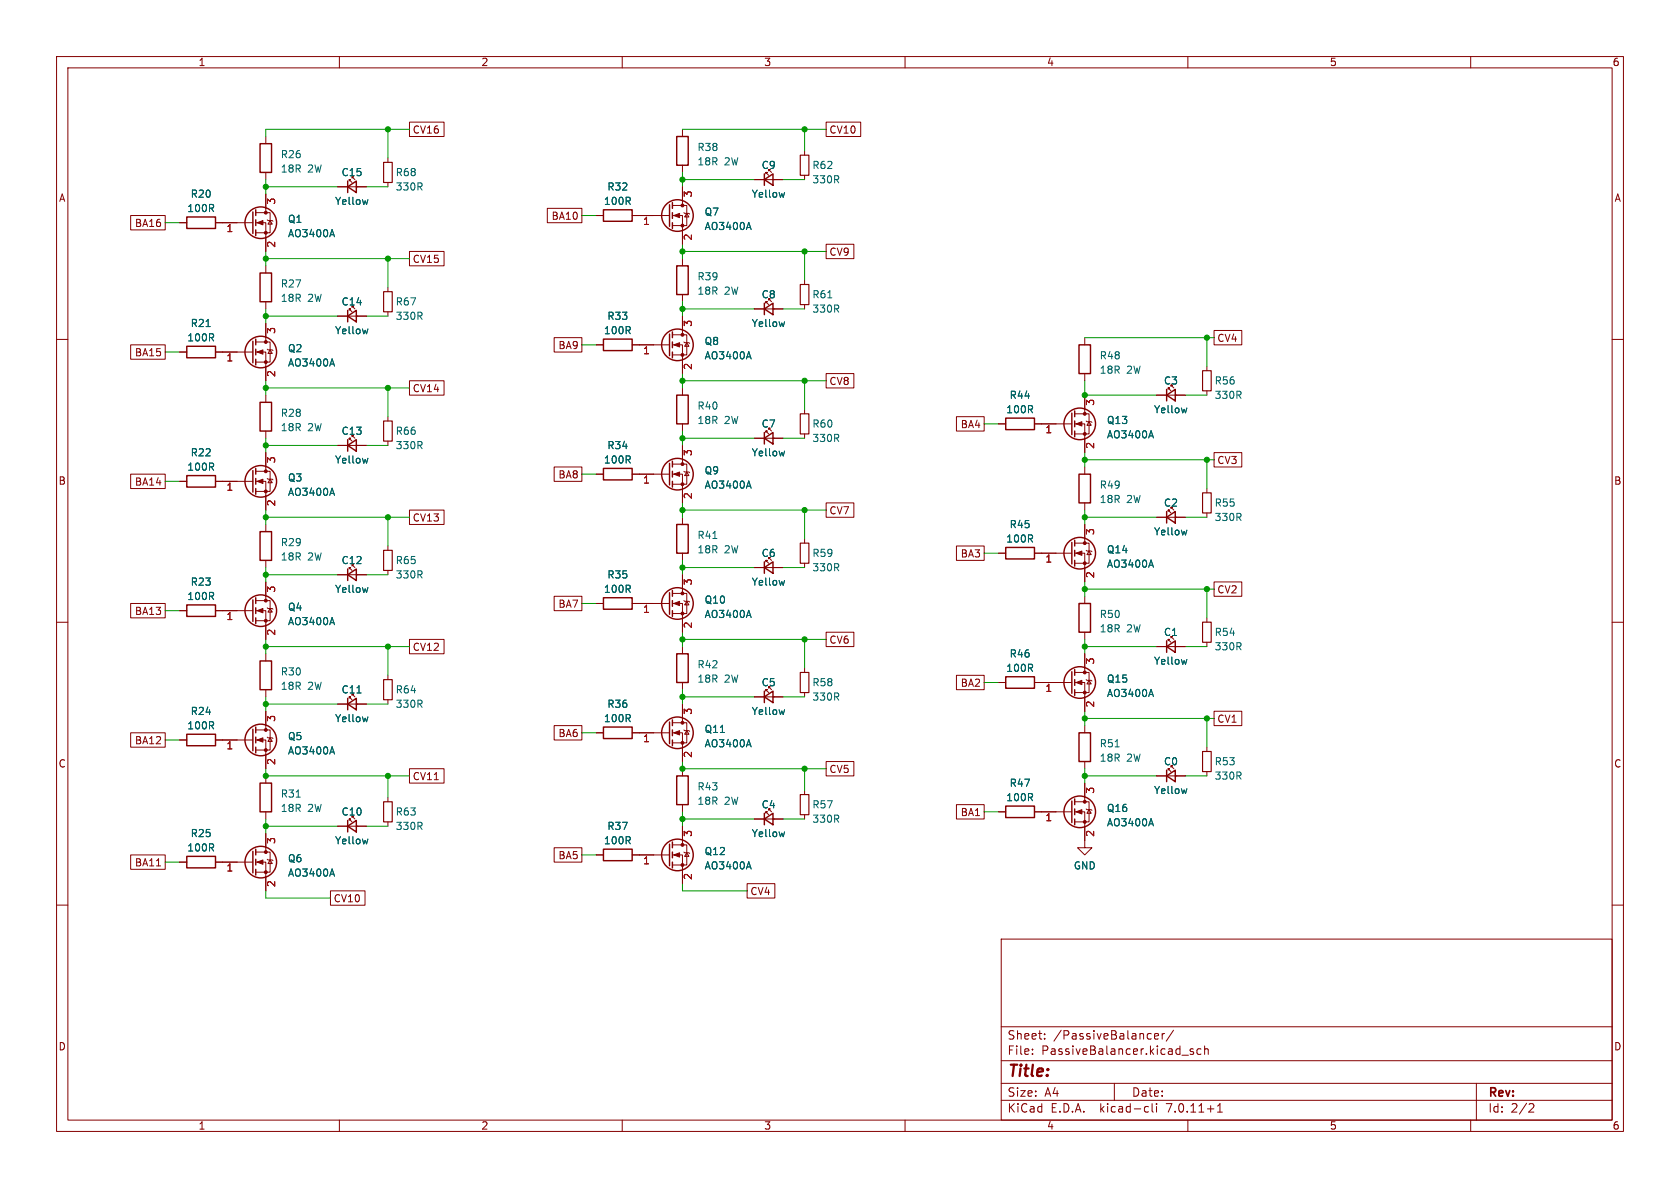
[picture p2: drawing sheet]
<svg xmlns="http://www.w3.org/2000/svg" width="297mm" height="210mm" viewBox="0 0 297 210" stroke-linecap="round" stroke-linejoin="round" font-family="sans-serif">
<g fill="none" stroke="#840000" stroke-width=".18">
<path d="M10 10h277v190h-277zM12 12h273v186h-273zM60 10v2M110 10v2M160 10v2M210 10v2M260 10v2M23.1 38.1h6.1v2.5h-6.1zM31.7 39.4h1.3M38.1 39.4h6.6M45.2 39.4h1.8v5.1M45.2 37.6h2.6v3.5h-2.6"/>
<path d="M47 24.1v1.3M47 30.5v1.3M47 34.3v3.3M47.2 38.9l.2 .1h.7l.2 .1M47.8 39l.3 .6h-.7zM59.7 33h5.1M61.7 32v-.2h.3h-.3l.5 .5M68.6 27.9v.8M68.6 32.3v.7M72.4 21.6h6.1v2.5h-6.1zM96.8 36.8h6.1v2.6h-6.1zM105.4 38.1h1.3"/>
<path d="M111.8 38.1h6.6M118.9 38.1h1.7v5.1M118.9 36.3h2.5v3.6h-2.5M120.6 22.9v1.2M120.6 29.2v1.3M120.6 33v3.3M120.9 37.6l.1 .1h.8l.1 .1M121.4 37.7l.4 .7h-.8zM133.3 31.8h5.1M135.4 30.7v-.2h.2h-.2l.5 .5M142.2 26.7v.7M142.2 31v.8"/>
<path d="M146 21.6h6.2v2.5h-6.2zM10 60h2M47 47v1.3M47 53.3v1.3M47 57.2v3.3M59.7 55.9h5.1M61.7 54.9v-.3h.3h-.3l.5 .5M68.6 50.8v.8M68.6 55.1v.8M72.4 44.4h6.1v2.6h-6.1zM98 59.7h4.9v2.5h-4.9zM118.9 59.2h2.5v3.5h-2.5"/>
<path d="M120.6 45.7v1.3M120.6 52.1v1.2M120.6 55.9v3.3M133.3 54.6h5.1M135.4 53.6v-.3h.2h-.2l.5 .5M142.2 49.5v.8M142.2 53.8v.8M146 43.2h5v2.5h-5zM191.8 59.7v1.3M214.6 58.4h4.9v2.6h-4.9zM285 60h2M23.1 61h6.1v2.5h-6.1z"/>
<path d="M31.7 62.2h1.3M38.1 62.2h6.6M45.2 62.2h1.8v5.1M45.2 60.5h2.6v3.5h-2.6M47 69.9v1.2M47 76.2v1.3M47.2 61.7l.2 .1h.7l.2 .2M47.8 61.8l.3 .7h-.7zM59.7 78.7h5.1M61.7 77.7v-.2h.3h-.3l.5 .5M68.6 73.7v.7M68.6 78v.7"/>
<path d="M72.4 67.3h6.1v2.6h-6.1zM105.4 61h1.3M111.8 61h6.6M118.9 61h1.7v5M120.6 68.6v1.3M120.6 74.9v1.3M120.6 78.7v3.3M120.9 60.5l.1 .1h.8l.1 .1M121.4 60.6l.4 .6h-.8zM133.3 77.5h5.1M135.4 76.5v-.3h.2h-.2l.5 .5M142.2 72.4v.8"/>
<path d="M142.2 76.7v.8M146 66h5v2.6h-5zM169.1 73.7h4.9v2.5h-4.9zM176.5 74.9h1.3M182.9 74.9h6.6M190 74.9h1.8v5.1M190 73.2h2.5v3.5h-2.5M191.8 66v1.3M191.8 69.9v3.3M192 74.4l.2 .1h.7l.1 .2M192.5 74.5l.4 .7h-.7zM204.5 69.9h5"/>
<path d="M206.5 68.8v-.2h.3h-.3l.5 .5M213.4 64.8v.7M213.4 69.1v.8M23.1 83.8h6.1v2.6h-6.1zM31.7 85.1h1.3M38.1 85.1h6.6M45.2 85.1h1.8v5.1M45.2 83.3h2.6v3.6h-2.6M47 80v3.3M47 92.7v1.3M47 99.1v1.2M47.2 84.6l.2 .1h.7l.2 .1"/>
<path d="M47.8 84.7l.3 .6h-.7zM68.6 96.5v.8M72.4 90.2h6.1v2.5h-6.1zM98 82.5h4.9v2.6h-4.9zM105.4 83.8h1.3M111.8 83.8h6.6M118.9 83.8h1.7v5.1M118.9 82h2.5v3.6h-2.5M120.6 91.4v1.3M120.6 97.8v1.3M120.9 83.3l.1 .1h.8l.1 .2M121.4 83.4l.4 .7h-.8z"/>
<path d="M135.4 99.3v-.2h.2h-.2l.5 .5M142.2 95.3v.7M142.2 99.6v.7M146 88.9h5v2.5h-5zM169.1 96.5h4.9v2.6h-4.9zM176.5 97.8h1.3M182.9 97.8h6.6M190 97.8h1.8v5.1M190 96h2.5v3.6h-2.5M191.8 82.6v1.2M191.8 88.9v1.3M191.8 92.7v3.3"/>
<path d="M192 97.3l.2 .1h.7l.1 .1M192.5 97.4l.4 .6h-.7zM204.5 91.4h5M206.5 90.4v-.2h.3h-.3l.5 .5M213.4 86.4v.7M213.4 90.7v.7M214.6 80h4.9v2.6h-4.9zM10 110h2M23.1 106.7h6.1v2.5h-6.1zM31.7 108h1.3M38.1 108h6.6M45.2 108h1.8v5"/>
<path d="M45.2 106.2h2.6v3.5h-2.6M47 102.9v3.3M47 115.6v1.2M47.2 107.4l.2 .2h.7l.2 .1M47.8 107.6l.3 .6h-.7zM59.7 101.6h5.1M61.7 100.6v-.3h.3h-.3l.5 .5M68.6 100.8v.8M68.6 119.4v.7M72.4 113h6.1v2.6h-6.1zM98 105.4h4.9v2.6h-4.9zM105.4 106.7h1.3"/>
<path d="M111.8 106.7h6.6M118.9 106.7h1.7v5.1M118.9 104.9h2.5v3.6h-2.5M120.6 101.6v3.3M120.6 114.3v1.3M120.9 106.2l.1 .1h.8l.1 .1M121.4 106.3l.4 .6h-.8zM133.3 100.3h5.1M142.2 118.1v.8M146 111.8h5v2.5h-5zM169.1 119.4h4.9v2.5h-4.9zM190 118.9h2.5v3.5h-2.5"/>
<path d="M191.8 105.4v1.3M191.8 111.8v1.2M191.8 115.6v3.3M204.5 114.3h5M206.5 113.3v-.3h.3h-.3l.5 .5M213.4 109.2v.8M213.4 113.5v.8M214.6 102.9h4.9v2.5h-4.9zM285 110h2M23.1 129.5h6.1v2.6h-6.1zM31.7 130.8h1.3M38.1 130.8h6.6"/>
<path d="M45.2 130.8h1.8v5.1M45.2 129h2.6v3.6h-2.6M47 121.9v1.3M47 125.7v3.3M47 137.2v1.2M47.2 130.3l.2 .1h.7l.2 .2M47.8 130.4l.3 .7h-.7zM59.7 124.5h5.1M61.7 123.4v-.2h.3h-.3l.5 .5M68.6 123.7v.8M72.4 135.9h6.1v2.5h-6.1zM98 128.3h4.9v2.5h-4.9z"/>
<path d="M105.4 129.5h1.3M111.8 129.5h6.6M118.9 129.5h1.7v5.1M118.9 127.8h2.5v3.5h-2.5M120.6 120.7v1.2M120.6 124.5v3.3M120.6 135.9v1.3M120.9 129l.1 .2h.8l.1 .1M121.4 129.2l.4 .6h-.8zM133.3 123.2h5.1M135.4 122.2v-.3h.2h-.2l.5 .5M142.2 122.4v.8"/>
<path d="M142.2 139.7v.8M146 134.6h5v2.6h-5zM176.5 120.7h1.3M182.9 120.7h6.6M190 120.7h1.8v5M191.8 128.3v1.2M191.8 134.6v1.3M191.8 138.4v3.3M192 120.1l.2 .2h.7l.1 .1M192.5 120.3l.4 .6h-.7zM204.5 137.2h5M206.5 136.1v-.2h.3h-.3l.5 .5"/>
<path d="M213.4 132.1v.7M213.4 136.4v.8M214.6 125.7h4.9v2.6h-4.9zM10 160h2M23.1 151.1h6.1v2.6h-6.1zM27.7 153.1h.7M31.7 152.4h1.3M38.1 152.4h6.6M45.2 152.4h1.8v5.1M45.2 150.6h2.6v3.6h-2.6M47 143.5v1.3M47 147.3v3.3"/>
<path d="M47.2 151.9l.2 .1h.7l.2 .1M47.8 152l.3 .7h-.7zM58.4 157.5h6.1v2.5h-6.1zM59.7 146.1h5.1M61.7 145v-.2h.3h-.3l.5 .5M68.6 141v.7M68.6 145.3v.8M98 149.9h4.9v2.5h-4.9zM105.4 151.1h1.3M111.8 151.1h6.6M118.9 151.1h1.7v5.1M118.9 149.4h2.5v3.5h-2.5"/>
<path d="M120.6 142.2v1.3M120.6 146.1v3.3M120.9 150.6l.1 .1h.8l.1 .2M121.4 150.7l.4 .7h-.8zM132.1 156.2h4.9v2.6h-4.9zM133.3 144.8h5.1M135.4 143.8v-.3h.2h-.2l.5 .5M142.2 144v.8M169.1 142.2h4.9v2.6h-4.9zM176.5 143.5h1.3M182.9 143.5h6.6M190 143.5h1.8v6.4h1.2l-1.2 1.2-1.3-1.2h1.3"/>
<path d="M190 141.7h2.5v3.6h-2.5M192 143l.2 .1h.7l.1 .2M192.5 143.1l.4 .7h-.7zM285 160h2M177 166h108v32h-108zM60 198v2M110 198v2M160 198v2M177 194.5h108M177 191.5h108M177 187.5h108M177 181.5h108"/>
<path d="M182.5 186.3v.1M182.5 185.5v.1M184.7 183.6v.1M184.7 182.8v.1M197 191.5v3M202.6 195.6l.4 .1M203 196.5l-.4 .1M203.7 195.1v1.3l.2 .2M204.1 183.2l.7-.1-.1-.3-.4-.1-.2 .2 .1 .7h.5M204.5 195.1v.1M204.5 195.6v1M205.5 182.7v1"/>
<path d="M205.9 182.7l-.3 .1-.1 .2M207.5 182.1l-1.3 2M210 198v2M211 185.5l-.4-.1-.2 .2 .1 .2 .5 .2v.3h-.6M212.3 185.5l-.4-.1-.3 .3v.4l.1 .2h.6M213 185.5l.2-.1 .3 .1 .1 .9M213 184.9v1.5M215.2 196.6h.9M215.2 195.5l.5-.4v1.5M260 198v2M261 191.5v6.5M270.5 195.1l.5 .1 .2 .3-1 1.1h1"/>
</g>
<g fill="none" stroke="#840000" stroke-width=".25">
<path d="M33 38.4h5.1v2h-5.1zM44.7 37.5v3.8M45.2 37.1v1M45.2 38.9v1M46 25.4h2v5.1h-2zM61.5 33l1.5-1v2zM61.5 32v2M106.7 37.1h5.1v2h-5.1zM118.4 36.2v3.8M118.9 35.8v1M118.9 37.6v1M118.9 39.4v1"/>
<path d="M119.6 24.1h2.1v5.1h-2.1zM135.1 31.8l1.6-1.1v2.1zM135.1 30.7v2.1M45.2 40.6v1.1M45.2 59.9v1.1M46 48.3h2v5h-2zM61.5 55.9l1.5-1v2zM61.5 54.9v2M106.7 59.9h5.1v2.1h-5.1zM118.4 59.1v3.8M118.9 58.7v1M119.6 47h2.1v5.1h-2.1z"/>
<path d="M135.1 54.6l1.6-1v2zM135.1 53.6v2M33 61.2h5.1v2h-5.1zM44.7 60.3v3.8M45.2 61.7v1M45.2 63.5v1M46 71.1h2v5.1h-2zM61.5 78.7l1.5-1v2.1zM61.5 77.7v2.1M118.9 60.5v1M118.9 62.2v1M119.6 69.9h2.1v5h-2.1z"/>
<path d="M135.1 77.5l1.6-1v2zM135.1 76.5v2M177.8 73.9h5.1v2h-5.1zM189.5 73v3.8M190 72.6v1.1M190 74.4v1M190 76.2v1M190.8 61h2v5h-2zM206.2 69.9l1.6-1.1v2.1zM206.2 68.8v2.1M33 84.1h5.1v2h-5.1zM44.7 83.2v3.8"/>
<path d="M45.2 82.8v1M45.2 84.6v1M45.2 86.4v1M46 94h2v5.1h-2zM106.7 82.8h5.1v2h-5.1zM118.4 81.9v3.8M118.9 81.5v1.1M118.9 83.3v1M118.9 85.1v1M119.6 92.7h2.1v5.1h-2.1zM135.1 99.3v2M177.8 96.8h5.1v2h-5.1z"/>
<path d="M189.5 95.9v3.8M190 95.5v1M190 97.3v1M190 99.1v1M190.8 83.8h2v5.1h-2zM206.2 91.4l1.6-1v2.1zM206.2 90.4v2.1M33 106.9h5.1v2.1h-5.1zM44.7 106v3.9M45.2 105.7v1M45.2 107.4v1.1M45.2 109.2v1"/>
<path d="M46 116.8h2v5.1h-2zM61.5 101.6l1.5-1v2zM61.5 100.6v2M106.7 105.7h5.1v2h-5.1zM118.4 104.8v3.8M118.9 104.4v1M118.9 106.2v1M118.9 108v1M119.6 115.6h2.1v5.1h-2.1zM135.1 100.3l1.6-1v2zM177.8 119.6h5.1v2.1h-5.1zM189.5 118.7v3.9"/>
<path d="M190 118.4v1M190.8 106.7h2v5.1h-2zM206.2 114.3l1.6-1v2zM206.2 113.3v2M33 129.8h5.1v2h-5.1zM44.7 128.9v3.8M45.2 128.5v1M45.2 130.3v1M45.2 132.1v1M46 138.4h2v5.1h-2zM61.5 124.5l1.5-1.1v2.1zM61.5 123.4v2.1"/>
<path d="M106.7 128.5h5.1v2.1h-5.1zM118.4 127.6v3.8M118.9 127.3v1M118.9 129v1M118.9 130.8v1M119.6 137.2h2.1v5h-2.1zM135.1 123.2l1.6-1v2zM135.1 122.2v2M190 120.1v1.1M190 121.9v1M190.8 129.5h2v5.1h-2zM206.2 137.2l1.6-1.1v2.1z"/>
<path d="M206.2 136.1v2.1M33 151.4h5.1v2h-5.1zM44.7 150.5v3.8M45.2 150.1v1M45.2 151.9v1M45.2 153.7v1M61.5 146.1l1.5-1.1v2.1zM61.5 145v2.1M106.7 150.1h5.1v2h-5.1zM118.4 149.2v3.8M118.9 148.8v1.1M118.9 150.6v1"/>
<path d="M118.9 152.4v1M135.1 144.8l1.6-1v2zM135.1 143.8v2M177.8 142.5h5.1v2h-5.1zM189.5 141.6v3.8M190 141.2v1M190 143v1M190 144.8v1"/>
<circle cx="46.1" cy="39.4" r="2.79"/>
<circle cx="119.8" cy="38.1" r="2.79"/>
<circle cx="46.1" cy="62.2" r="2.79"/>
<circle cx="119.8" cy="61" r="2.79"/>
<circle cx="190.9" cy="74.9" r="2.79"/>
<circle cx="46.1" cy="85.1" r="2.79"/>
<circle cx="119.8" cy="83.8" r="2.79"/>
<circle cx="190.9" cy="97.8" r="2.79"/>
<circle cx="46.1" cy="107.9" r="2.79"/>
<circle cx="119.8" cy="106.7" r="2.79"/>
<circle cx="46.1" cy="130.8" r="2.79"/>
<circle cx="119.8" cy="129.5" r="2.79"/>
<circle cx="190.9" cy="120.6" r="2.79"/>
<circle cx="46.1" cy="152.4" r="2.79"/>
<circle cx="119.8" cy="151.1" r="2.79"/>
<circle cx="190.9" cy="143.5" r="2.79"/>
</g>
<g fill="none" stroke="#006464" stroke-width=".18">
<path d="M65 35.3l-.2 .8M132.4 39.3l.4 1.3M138.7 34l-.2 .9M36.4 57.7h.8M58.7 40.6l.4 1.3M65 58.2l-.2 .8M138.7 56.9l-.2 .8M146.3 52.6h.8M58.7 63.4l.4 1.3M132.4 62.2l.4 1.2M138.7 79.7l-.2 .9M203.5 76.1l.4 1.3"/>
<path d="M209.8 72.1l-.2 .9M58.7 86.3l.4 1.3M65 81l-.2 .9M126 95.2h.7M132.4 85l.4 1.3M203.5 99l.4 1.3M209.8 93.7l-.2 .9M58.7 109.2l.4 1.2M65 103.9l-.2 .8M132.4 107.9l.4 1.3M138.7 102.6l-.2 .8M209.8 116.6l-.2 .8"/>
<path d="M58.7 132l.4 1.3M63.1 122.5h.7M65 126.7l-.2 .9M132.4 130.8l.4 1.2M138.7 125.5l-.2 .8M197.1 132h.8M203.5 121.9l.4 1.2M209.8 139.4l-.2 .9M52.4 140.9h.7M58.7 153.6l.4 1.3M65 148.3l-.2 .9M132.4 152.3l.4 1.3"/>
<path d="M138.7 147.1l-.2 .8M203.5 144.7l.4 1.3"/>
</g>
<g fill="#840000" stroke="#840000" stroke-width=".18">
<path d="M45.5 108l1-.4v.7z"/>
<path d="M45.5 130.8l1-.4v.8z"/>
<path d="M119.1 61l1-.4v.7z"/>
<path d="M119.1 38.1l1-.4v.8z"/>
<path d="M190.2 74.9l1.1-.4v.8z"/>
<path d="M45.5 85.1l1-.4v.8z"/>
<path d="M45.5 39.4l1-.4v.8z"/>
<path d="M45.5 62.2l1-.4v.8z"/>
<path d="M119.1 151.1l1-.4v.8z"/>
<path d="M119.1 83.8l1-.4v.8z"/>
<path d="M119.1 106.7l1-.4v.8z"/>
<path d="M119.1 129.5l1-.3v.7z"/>
<path d="M45.5 152.4l1-.4v.8z"/>
<path d="M190.2 120.7l1.1-.4v.7z"/>
<path d="M190.2 143.5l1.1-.4v.8z"/>
<path d="M190.2 97.8l1.1-.4v.8z"/>
<circle cx="47" cy="109.7" r=".25"/>
<circle cx="47" cy="106.2" r=".25"/>
<circle cx="47" cy="132.6" r=".25"/>
<circle cx="47" cy="129" r=".25"/>
<circle cx="120.6" cy="62.7" r=".25"/>
<circle cx="120.6" cy="59.2" r=".25"/>
<circle cx="120.6" cy="39.9" r=".25"/>
<circle cx="120.6" cy="36.3" r=".25"/>
<circle cx="191.8" cy="76.7" r=".25"/>
<circle cx="191.8" cy="73.2" r=".25"/>
<circle cx="47" cy="86.9" r=".25"/>
<circle cx="47" cy="83.3" r=".25"/>
<circle cx="47" cy="41.1" r=".25"/>
<circle cx="47" cy="37.6" r=".25"/>
<circle cx="47" cy="64" r=".25"/>
<circle cx="47" cy="60.5" r=".25"/>
<circle cx="120.6" cy="152.9" r=".25"/>
<circle cx="120.6" cy="149.4" r=".25"/>
<circle cx="120.6" cy="85.6" r=".25"/>
<circle cx="120.6" cy="82" r=".25"/>
<circle cx="120.6" cy="108.5" r=".25"/>
<circle cx="120.6" cy="104.9" r=".25"/>
<circle cx="120.6" cy="131.3" r=".25"/>
<circle cx="120.6" cy="127.8" r=".25"/>
<circle cx="47" cy="154.2" r=".25"/>
<circle cx="47" cy="150.6" r=".25"/>
<circle cx="191.8" cy="122.4" r=".25"/>
<circle cx="191.8" cy="118.9" r=".25"/>
<circle cx="191.8" cy="145.3" r=".25"/>
<circle cx="191.8" cy="141.7" r=".25"/>
<circle cx="191.8" cy="99.6" r=".25"/>
<circle cx="191.8" cy="96" r=".25"/>
</g>
<g fill="none" stroke="#840000" stroke-width=".2">
<path d="M67.8 28.7h1.5v3.6h-1.5zM141.5 27.4h1.5v3.6h-1.5zM67.8 51.6h1.5v3.5h-1.5zM141.5 50.3h1.5v3.5h-1.5zM67.8 74.4h1.5v3.6h-1.5zM141.5 73.2h1.5v3.5h-1.5zM212.6 65.5h1.5v3.6h-1.5zM67.8 97.3h1.5v3.5h-1.5zM141.5 96h1.5v3.6h-1.5zM212.6 87.1h1.5v3.6h-1.5zM141.5 118.9h1.5v3.5h-1.5zM212.6 110h1.5v3.5h-1.5z"/>
<path d="M67.8 120.1h1.5v3.6h-1.5zM212.6 132.8h1.5v3.6h-1.5zM67.8 141.7h1.5v3.6h-1.5zM141.5 140.5h1.5v3.5h-1.5z"/>
</g>
<g fill="none" stroke="#009600" stroke-width=".18">
<path d="M29.2 39.4h2.5M47 31.8v2.5M47 33h12.7M64.8 33h3.8M68.6 22.9v5M72.4 22.9h-25.4v1.2M102.9 38.1h2.5M120.6 30.5v2.5M120.6 22.9h25.4M120.6 31.8h12.7M138.4 31.8h3.8M142.2 22.9v3.8"/>
<path d="M47 44.5v2.5M47 54.6v2.6M47 55.9h12.7M47 45.7h25.4M64.8 55.9h3.8M68.6 45.7v5.1M120.6 43.2v2.5M120.6 53.3v2.6M120.6 44.5h25.4M120.6 54.6h12.7M138.4 54.6h3.8M142.2 44.5v5"/>
<path d="M191.8 59.7h22.8M213.4 59.7v5.1M29.2 62.2h2.5M47 67.3v2.6M47 77.5v2.5M47 78.7h12.7M47 68.6h25.4M64.8 78.7h3.8M68.6 68.6v5.1M102.9 61h2.5M120.6 66v2.6M120.6 76.2v2.5"/>
<path d="M120.6 67.3h25.4M120.6 77.5h12.7M138.4 77.5h3.8M142.2 67.3v5.1M174 74.9h2.5M191.8 67.3v2.6h12.7M209.5 69.9h3.9M29.2 85.1h2.5M47 91.4h25.4M47 90.2v2.5M68.6 91.4v5.1M102.9 83.8h2.5"/>
<path d="M120.6 88.9v2.5M120.6 99.1v2.5M120.6 90.2h25.4M142.2 90.2v5.1M174 97.8h2.5M191.8 80v2.6M191.8 90.2v2.5M191.8 91.4h12.7M191.8 81.3h22.8M209.5 91.4h3.9M213.4 81.3v5.1M29.2 108h2.5"/>
<path d="M47 114.3h25.4M47 101.6h12.7M47 100.3v2.6M47 113v2.6M64.8 101.6h3.8M68.6 114.3v5.1M102.9 106.7h2.5M120.6 111.8v2.5M120.6 113h25.4M120.6 100.3h12.7M138.4 100.3h3.8M142.2 113v5.1"/>
<path d="M191.8 102.9v2.5M191.8 113v2.6M191.8 114.3h12.7M191.8 104.1h22.8M209.5 114.3h3.9M213.4 104.1v5.1M29.2 130.8h2.5M47 124.5h12.7M47 135.9v1.3h25.4M47 123.2v2.5M64.8 124.5h3.8M68.6 137.2v3.8"/>
<path d="M102.9 129.5h2.5M120.6 121.9v2.6M120.6 134.6v1.3h25.4M120.6 123.2h12.7M138.4 123.2h3.8M142.2 135.9v3.8M174 120.7h2.5M191.8 125.7v2.6M191.8 135.9v2.5M191.8 137.2h12.7M191.8 127h22.8M209.5 137.2h3.9"/>
<path d="M213.4 127v5.1M29.2 152.4h2.5M47 146.1h12.7M47 144.8v2.5M47 157.5v1.3h11.4M64.8 146.1h3.8M102.9 151.1h2.5M120.6 143.5v2.6M120.6 156.2v1.3h11.5M120.6 144.8h12.7M138.4 144.8h3.8M174 143.5h2.5"/>
</g>
<g fill="#009600" stroke="#009600" stroke-width=".18">
<circle cx="191.8" cy="114.3" r=".46"/>
<circle cx="191.8" cy="104.1" r=".46"/>
<circle cx="191.8" cy="127" r=".46"/>
<circle cx="213.4" cy="127" r=".46"/>
<circle cx="213.4" cy="81.3" r=".46"/>
<circle cx="191.8" cy="69.9" r=".46"/>
<circle cx="213.4" cy="59.7" r=".46"/>
<circle cx="213.4" cy="104.1" r=".46"/>
<circle cx="191.8" cy="91.4" r=".46"/>
<circle cx="191.8" cy="81.3" r=".46"/>
<circle cx="142.2" cy="113" r=".46"/>
<circle cx="142.2" cy="90.2" r=".46"/>
<circle cx="120.6" cy="123.2" r=".46"/>
<circle cx="120.6" cy="113" r=".46"/>
<circle cx="120.6" cy="100.3" r=".46"/>
<circle cx="142.2" cy="135.9" r=".46"/>
<circle cx="120.6" cy="135.9" r=".46"/>
<circle cx="120.6" cy="144.8" r=".46"/>
<circle cx="191.8" cy="137.2" r=".46"/>
<circle cx="142.2" cy="22.9" r=".46"/>
<circle cx="142.2" cy="67.3" r=".46"/>
<circle cx="142.2" cy="44.5" r=".46"/>
<circle cx="120.6" cy="77.5" r=".46"/>
<circle cx="120.6" cy="67.3" r=".46"/>
<circle cx="120.6" cy="54.6" r=".46"/>
<circle cx="68.6" cy="45.7" r=".46"/>
<circle cx="120.6" cy="31.8" r=".46"/>
<circle cx="120.6" cy="44.5" r=".46"/>
<circle cx="68.6" cy="68.6" r=".46"/>
<circle cx="47" cy="124.5" r=".46"/>
<circle cx="47" cy="146.1" r=".46"/>
<circle cx="47" cy="114.3" r=".46"/>
<circle cx="47" cy="137.2" r=".46"/>
<circle cx="68.6" cy="114.3" r=".46"/>
<circle cx="68.6" cy="91.4" r=".46"/>
<circle cx="120.6" cy="90.2" r=".46"/>
<circle cx="68.6" cy="137.2" r=".46"/>
<circle cx="47" cy="101.6" r=".46"/>
<circle cx="47" cy="45.7" r=".46"/>
<circle cx="47" cy="33" r=".46"/>
<circle cx="47" cy="55.9" r=".46"/>
<circle cx="68.6" cy="22.9" r=".46"/>
<circle cx="47" cy="91.4" r=".46"/>
<circle cx="47" cy="68.6" r=".46"/>
<circle cx="47" cy="78.7" r=".46"/>
</g>
<text font-size="2.8" fill="#840000" x="178" y="190.9">Title:</text>
<g font-size="2.1" fill="#840000">
<text x="178" y="184">Sheet:</text>
<text x="186.2" y="184">/PassiveBalancer/</text>
<text x="178" y="186.7">File:</text>
<text x="184.1" y="186.7">PassiveBalancer.kicad_sch</text>
<text x="178" y="196.9">KiCad</text>
<text x="178" y="194.1">Size:</text>
<text x="184.7" y="194.1">A4</text>
<text x="185.7" y="196.9">E.D.A.</text>
<text x="194.6" y="196.9">kicad-cli</text>
<text x="200" y="194.1">Date:</text>
<text x="206.5" y="196.9">7.0.11+1</text>
<text x="263" y="194.3">Rev:</text>
<text x="263" y="196.9">Id:</text>
<text x="267.1" y="196.9">2/2</text>
</g>
<g font-size="1.8" fill="#840000">
<text x="35" y="11.9">1</text>
<text x="85" y="11.9">2</text>
<text x="135" y="11.9">3</text>
<text x="185" y="11.9">4</text>
<text x="235" y="11.9">5</text>
<text x="285" y="11.9">6</text>
<text x="72.9" y="23.8">CV16</text>
<text x="146.5" y="23.8">CV10</text>
<text x="10.3" y="35.9">A</text>
<text x="285.3" y="35.9">A</text>
<text x="23.8" y="40.3">BA16</text>
<text x="97.4" y="39.1">BA10</text>
<text x="72.9" y="46.7">CV15</text>
<text x="146.5" y="45.4">CV9</text>
<text x="23.8" y="63.2">BA15</text>
<text x="98.6" y="61.9">BA9</text>
<text x="215.1" y="60.6">CV4</text>
<text x="72.9" y="69.5">CV14</text>
<text x="146.5" y="68.3">CV8</text>
<text x="169.7" y="75.9">BA4</text>
<text x="215.1" y="82.2">CV3</text>
<text x="10.3" y="85.9">B</text>
<text x="23.8" y="86">BA14</text>
<text x="98.6" y="84.8">BA8</text>
<text x="285.3" y="85.9">B</text>
<text x="72.9" y="92.4">CV13</text>
<text x="146.5" y="91.1">CV7</text>
<text x="169.7" y="98.7">BA3</text>
<text x="98.6" y="107.6">BA7</text>
<text x="215.1" y="105.1">CV2</text>
<text x="23.8" y="108.9">BA13</text>
<text x="146.5" y="114">CV6</text>
<text x="72.9" y="115.3">CV12</text>
<text x="169.7" y="121.6">BA2</text>
<text x="23.8" y="131.8">BA12</text>
<text x="98.6" y="130.5">BA6</text>
<text x="215.1" y="128">CV1</text>
<text x="10.3" y="135.9">C</text>
<text x="146.5" y="136.8">CV5</text>
<text x="285.3" y="135.9">C</text>
<text x="72.9" y="138.1">CV11</text>
<text x="169.7" y="144.5">BA1</text>
<text x="23.8" y="153.4">BA11</text>
<text x="98.6" y="152.1">BA5</text>
<text x="58.9" y="159.7">CV10</text>
<text x="132.6" y="158.4">CV4</text>
<text x="10.3" y="185.9">D</text>
<text x="285.3" y="185.9">D</text>
<text x="35" y="199.9">1</text>
<text x="85" y="199.9">2</text>
<text x="135" y="199.9">3</text>
<text x="185" y="199.9">4</text>
<text x="235" y="199.9">5</text>
<text x="285" y="199.9">6</text>
</g>
<g font-size="1.8" fill="#006464">
<text x="49.5" y="28.2">R26</text>
<text x="123.2" y="29.4">18R</text>
<text x="123.2" y="26.9">R38</text>
<text x="128.1" y="29.4">2W</text>
<text x="33.6" y="35.2">R20</text>
<text x="49.5" y="30.7">18R</text>
<text x="54.4" y="30.7">2W</text>
<text x="60.3" y="31.3">C15</text>
<text x="69.9" y="33.9">330R</text>
<text x="69.9" y="31.3">R68</text>
<text x="107.3" y="33.9">R32</text>
<text x="132.8" y="35.2">Yellow</text>
<text x="134.5" y="30.1">C9</text>
<text x="143.5" y="32.6">330R</text>
<text x="143.5" y="30.1">R62</text>
<text x="33" y="37.7">100R</text>
<text x="50.8" y="39.6">Q1</text>
<text x="59.1" y="36.4">Yellow</text>
<text x="106.7" y="36.4">100R</text>
<text x="124.5" y="40.9">AO3400A</text>
<text x="124.5" y="38.3">Q7</text>
<text x="50.8" y="42.1">AO3400A</text>
<text x="49.5" y="53.6">18R</text>
<text x="49.5" y="51">R27</text>
<text x="54.4" y="53.6">2W</text>
<text x="123.2" y="52.3">18R</text>
<text x="123.2" y="49.8">R39</text>
<text x="128.1" y="52.3">2W</text>
<text x="134.5" y="52.9">C8</text>
<text x="143.5" y="52.9">R61</text>
<text x="33.6" y="58">R21</text>
<text x="59.1" y="59.3">Yellow</text>
<text x="60.3" y="54.2">C14</text>
<text x="69.9" y="56.7">330R</text>
<text x="69.9" y="54.2">R67</text>
<text x="106.7" y="59.3">100R</text>
<text x="107.3" y="56.7">R33</text>
<text x="132.8" y="58">Yellow</text>
<text x="143.5" y="55.5">330R</text>
<text x="33" y="60.6">100R</text>
<text x="50.8" y="65">AO3400A</text>
<text x="50.8" y="62.5">Q2</text>
<text x="124.5" y="63.7">AO3400A</text>
<text x="124.5" y="61.2">Q8</text>
<text x="194.3" y="63.7">R48</text>
<text x="178.4" y="70.7">R44</text>
<text x="194.3" y="66.3">18R</text>
<text x="199.2" y="66.3">2W</text>
<text x="205.7" y="68.2">C3</text>
<text x="214.6" y="70.7">330R</text>
<text x="214.6" y="68.2">R56</text>
<text x="49.5" y="76.4">18R</text>
<text x="49.5" y="73.9">R28</text>
<text x="54.4" y="76.4">2W</text>
<text x="60.3" y="77.1">C13</text>
<text x="69.9" y="77.1">R66</text>
<text x="123.2" y="75.2">18R</text>
<text x="123.2" y="72.6">R40</text>
<text x="128.1" y="75.2">2W</text>
<text x="134.5" y="75.8">C7</text>
<text x="143.5" y="75.8">R60</text>
<text x="177.8" y="73.3">100R</text>
<text x="195.6" y="75.2">Q13</text>
<text x="195.6" y="77.7">AO3400A</text>
<text x="203.9" y="73.3">Yellow</text>
<text x="33" y="83.4">100R</text>
<text x="33.6" y="80.9">R22</text>
<text x="59.1" y="82.1">Yellow</text>
<text x="69.9" y="79.6">330R</text>
<text x="106.7" y="82.1">100R</text>
<text x="107.3" y="79.6">R34</text>
<text x="132.8" y="80.9">Yellow</text>
<text x="143.5" y="78.3">330R</text>
<text x="50.8" y="87.9">AO3400A</text>
<text x="50.8" y="85.3">Q3</text>
<text x="124.5" y="86.6">AO3400A</text>
<text x="124.5" y="84">Q9</text>
<text x="194.3" y="89.1">18R</text>
<text x="194.3" y="86.6">R49</text>
<text x="199.2" y="89.1">2W</text>
<text x="205.7" y="89.8">C2</text>
<text x="214.6" y="89.8">R55</text>
<text x="123.2" y="95.5">R41</text>
<text x="178.4" y="93.6">R45</text>
<text x="203.9" y="94.8">Yellow</text>
<text x="214.6" y="92.3">330R</text>
<text x="49.5" y="99.3">18R</text>
<text x="49.5" y="96.7">R29</text>
<text x="54.4" y="99.3">2W</text>
<text x="60.3" y="99.9">C12</text>
<text x="69.9" y="99.9">R65</text>
<text x="123.2" y="98">18R</text>
<text x="128.1" y="98">2W</text>
<text x="134.5" y="98.7">C6</text>
<text x="143.5" y="101.2">330R</text>
<text x="143.5" y="98.7">R59</text>
<text x="177.8" y="96.1">100R</text>
<text x="195.6" y="98">Q14</text>
<text x="195.6" y="100.6">AO3400A</text>
<text x="33" y="106.3">100R</text>
<text x="33.6" y="103.7">R23</text>
<text x="59.1" y="105">Yellow</text>
<text x="69.9" y="102.5">330R</text>
<text x="106.7" y="105">100R</text>
<text x="107.3" y="102.5">R35</text>
<text x="124.5" y="106.9">Q10</text>
<text x="132.8" y="103.7">Yellow</text>
<text x="50.8" y="110.7">AO3400A</text>
<text x="50.8" y="108.2">Q4</text>
<text x="124.5" y="109.4">AO3400A</text>
<text x="194.3" y="112">18R</text>
<text x="194.3" y="109.4">R50</text>
<text x="199.2" y="112">2W</text>
<text x="205.7" y="112.6">C1</text>
<text x="214.6" y="112.6">R54</text>
<text x="49.5" y="119.6">R30</text>
<text x="123.2" y="118.3">R42</text>
<text x="177.8" y="119">100R</text>
<text x="178.4" y="116.4">R46</text>
<text x="203.9" y="117.7">Yellow</text>
<text x="214.6" y="115.2">330R</text>
<text x="49.5" y="122.1">18R</text>
<text x="54.4" y="122.1">2W</text>
<text x="60.3" y="122.8">C11</text>
<text x="69.9" y="125.3">330R</text>
<text x="69.9" y="122.8">R64</text>
<text x="107.3" y="125.3">R36</text>
<text x="123.2" y="120.9">18R</text>
<text x="128.1" y="120.9">2W</text>
<text x="134.5" y="121.5">C5</text>
<text x="143.5" y="124.1">330R</text>
<text x="143.5" y="121.5">R58</text>
<text x="195.6" y="120.9">Q15</text>
<text x="195.6" y="123.4">AO3400A</text>
<text x="33" y="129.1">100R</text>
<text x="33.6" y="126.6">R24</text>
<text x="50.8" y="131">Q5</text>
<text x="59.1" y="127.9">Yellow</text>
<text x="106.7" y="127.9">100R</text>
<text x="124.5" y="129.8">Q11</text>
<text x="132.8" y="126.6">Yellow</text>
<text x="50.8" y="133.6">AO3400A</text>
<text x="124.5" y="132.3">AO3400A</text>
<text x="194.3" y="134.8">18R</text>
<text x="194.3" y="132.3">R51</text>
<text x="199.2" y="134.8">2W</text>
<text x="205.7" y="135.5">C0</text>
<text x="214.6" y="135.5">R53</text>
<text x="49.5" y="143.7">18R</text>
<text x="49.5" y="141.2">R31</text>
<text x="54.4" y="143.7">2W</text>
<text x="123.2" y="142.5">18R</text>
<text x="123.2" y="139.9">R43</text>
<text x="128.1" y="142.5">2W</text>
<text x="134.5" y="143.1">C4</text>
<text x="143.5" y="143.1">R57</text>
<text x="177.8" y="141.8">100R</text>
<text x="178.4" y="139.3">R47</text>
<text x="195.6" y="143.7">Q16</text>
<text x="203.9" y="140.6">Yellow</text>
<text x="214.6" y="138">330R</text>
<text x="33.6" y="148.2">R25</text>
<text x="59.1" y="149.5">Yellow</text>
<text x="60.3" y="144.4">C10</text>
<text x="69.9" y="146.9">330R</text>
<text x="69.9" y="144.4">R63</text>
<text x="106.7" y="149.5">100R</text>
<text x="107.3" y="146.9">R37</text>
<text x="132.8" y="148.2">Yellow</text>
<text x="143.5" y="145.6">330R</text>
<text x="195.6" y="146.3">AO3400A</text>
<text x="33" y="150.7">100R</text>
<text x="50.8" y="155.2">AO3400A</text>
<text x="50.8" y="152.6">Q6</text>
<text x="124.5" y="151.4">Q12</text>
<text x="124.5" y="153.9">AO3400A</text>
<text x="189.7" y="153.9">GND</text>
</g>
<g font-size="1.8" fill="#a90000">
<text x="122.6" y="35" transform="rotate(-90 122.6 35)">3</text>
<text x="39.9" y="41.4">1</text>
<text x="49" y="36.3" transform="rotate(-90 49 36.3)">3</text>
<text x="113.6" y="40.1">1</text>
<text x="49" y="43.9" transform="rotate(-90 49 43.9)">2</text>
<text x="122.6" y="42.6" transform="rotate(-90 122.6 42.6)">2</text>
<text x="49" y="59.1" transform="rotate(-90 49 59.1)">3</text>
<text x="122.6" y="57.9" transform="rotate(-90 122.6 57.9)">3</text>
<text x="39.9" y="64.2">1</text>
<text x="113.6" y="62.9">1</text>
<text x="122.6" y="65.5" transform="rotate(-90 122.6 65.5)">2</text>
<text x="49" y="66.7" transform="rotate(-90 49 66.7)">2</text>
<text x="193.8" y="71.8" transform="rotate(-90 193.8 71.8)">3</text>
<text x="184.7" y="76.9">1</text>
<text x="49" y="82" transform="rotate(-90 49 82)">3</text>
<text x="122.6" y="80.7" transform="rotate(-90 122.6 80.7)">3</text>
<text x="193.8" y="79.4" transform="rotate(-90 193.8 79.4)">2</text>
<text x="39.9" y="87.1">1</text>
<text x="49" y="89.6" transform="rotate(-90 49 89.6)">2</text>
<text x="113.6" y="85.8">1</text>
<text x="122.6" y="88.3" transform="rotate(-90 122.6 88.3)">2</text>
<text x="193.8" y="94.7" transform="rotate(-90 193.8 94.7)">3</text>
<text x="184.7" y="99.8">1</text>
<text x="49" y="104.8" transform="rotate(-90 49 104.8)">3</text>
<text x="122.6" y="103.6" transform="rotate(-90 122.6 103.6)">3</text>
<text x="193.8" y="102.3" transform="rotate(-90 193.8 102.3)">2</text>
<text x="39.9" y="109.9">1</text>
<text x="49" y="112.5" transform="rotate(-90 49 112.5)">2</text>
<text x="113.6" y="108.7">1</text>
<text x="122.6" y="111.2" transform="rotate(-90 122.6 111.2)">2</text>
<text x="193.8" y="117.5" transform="rotate(-90 193.8 117.5)">3</text>
<text x="184.7" y="122.6">1</text>
<text x="193.8" y="125.2" transform="rotate(-90 193.8 125.2)">2</text>
<text x="49" y="127.7" transform="rotate(-90 49 127.7)">3</text>
<text x="113.6" y="131.5">1</text>
<text x="122.6" y="126.4" transform="rotate(-90 122.6 126.4)">3</text>
<text x="39.9" y="132.8">1</text>
<text x="49" y="135.3" transform="rotate(-90 49 135.3)">2</text>
<text x="122.6" y="134.1" transform="rotate(-90 122.6 134.1)">2</text>
<text x="193.8" y="140.4" transform="rotate(-90 193.8 140.4)">3</text>
<text x="49" y="149.3" transform="rotate(-90 49 149.3)">3</text>
<text x="122.6" y="148" transform="rotate(-90 122.6 148)">3</text>
<text x="184.7" y="145.5">1</text>
<text x="193.8" y="148" transform="rotate(-90 193.8 148)">2</text>
<text x="39.9" y="154.4">1</text>
<text x="113.6" y="153.1">1</text>
<text x="122.6" y="155.6" transform="rotate(-90 122.6 155.6)">2</text>
<text x="49" y="156.9" transform="rotate(-90 49 156.9)">2</text>
</g>
</svg>
